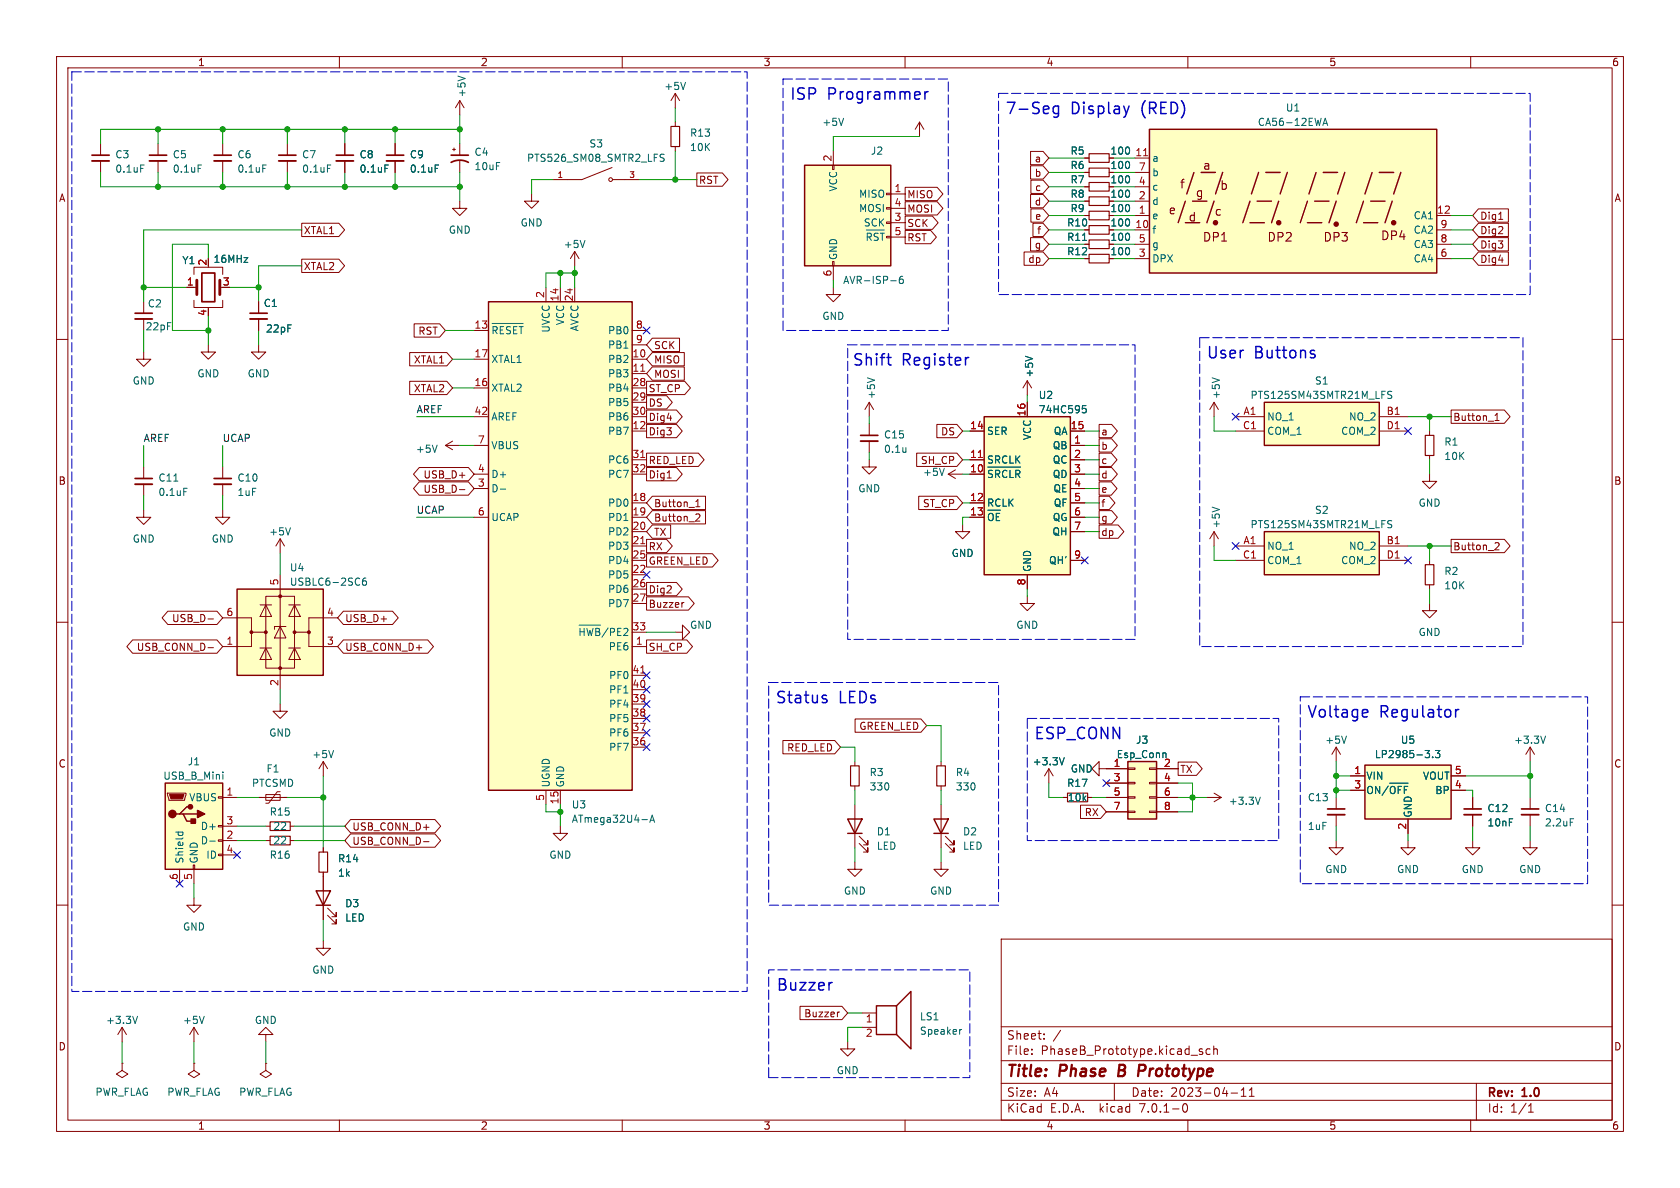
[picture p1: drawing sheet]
<svg xmlns="http://www.w3.org/2000/svg" width="297mm" height="210mm" viewBox="0 0 297 210" stroke-linecap="round" stroke-linejoin="round" font-family="sans-serif">
<g fill="none" stroke="#840000" stroke-width=".18">
<path d="M10 10h277v190h-277zM12 12h273v186h-273zM60 10v2M81.3 17.8v2.5M81.3 17.8l-.8 1.3M81.3 17.8l.7 1.3M110 10v2M119.4 16.5v2.6M119.4 16.5l-.8 1.3M119.4 16.5l.7 1.3M160 10v2M210 10v2"/>
<path d="M260 10v2M17.8 25.4v2M17.8 28.4v2.1M27.9 25.4v2M27.9 28.4v2.1M39.4 25.4v2M39.4 28.4v2.1M50.8 25.4v2M50.8 28.4v2.1M53.3 39.5h6.6l1 1.1-1 1.2h-6.6zM61 25.4v2M61 28.4v2.1"/>
<path d="M69.8 25.4v2M69.8 28.4v2.1M80 26.4h.5M80.3 26.2v.5M81.3 35.6v1.2h1.2l-1.2 1.3-1.3-1.3h1.3M81.3 25.4v2M81.3 28.4v2.1M94 34.3v1.3h1.2l-1.2 1.2-1.3-1.2h1.3M108.2 29.6l-5.3 2.2h-5.1M108.3 31.8h4.7M119.4 21.6v.8M119.4 25.9v.8"/>
<path d="M123.2 30.6h4.5l1 1.2-1 1.1h-4.5zM147.2 29.2h.2v.8h-.2zM147.3 26.7v2.5M156.7 39.2h.8v.3h-.8zM156.7 36.7h.8v.3h-.8zM156.7 34.2h.8v.2h-.8zM157.5 34.3h2.5M157.5 39.4h2.5M157.5 36.8h2.5M160 38.2h4.8l1 1.2-1 1.1h-4.8zM160 35.7h5.7l1 1.1-1 1.2h-5.7zM160 33.1h5.7l1 1.2-1 1.2h-5.7z"/>
<path d="M162.6 21.6l-.8 1.3M162.6 21.6v2.5M162.6 21.6l.7 1.3M182.2 29.3h2.2l1 1.2-1 1.2h-2.2zM182.2 26.8h2.2l1 1.1-1 1.2h-2.2zM182.2 34.4h2.2l1 1.2-1 1.1h-2.2zM182.3 31.8h2.1l1 1.2-1 1.2h-2.1zM182.3 36.9h2.1l1 1.2-1 1.2h-2.1zM182.6 39.5h1.8l1 1.1-1 1.2h-1.8zM191.8 30.5h.7M191.8 33h.7M191.8 27.9h.7"/>
<path d="M191.8 38.1h.7M191.8 35.6h.7M200.7 30.5h2.5M200.7 33h2.5M200.7 27.9h2.5M200.7 38.1h2.5M200.7 35.6h2.5M254 38.1h2.5M261.4 39.5h5.3v2.3h-5.3l-1.1-1.2zM261.4 36.9h5.3v2.4h-5.3l-1.1-1.2zM264.9 38.8h.8M10 60h2"/>
<path d="M25.4 53.3v2.1M25.4 56.4v2M33 50.8h1.8M34.3 53.1v1.3h5.1v-1.3M34.3 48.5v-1.3h5.1v1.3M36.8 54.4v.2M45.7 53.3v2.1M45.7 56.4v2M53.3 45.8h6.6l1 1.2-1 1.2h-6.6zM73.2 57.2h4.5l1 1.2-1 1.2h-4.5zM83.8 58.4h2.6M96.5 50.8v2.5"/>
<path d="M99.1 50.8v2.5M101.6 44.5v2.5M101.6 50.8v2.5M101.6 44.5l-.8 1.2M101.6 44.5l.8 1.2M111.8 58.4h2.5M115.3 59.8h4.8v2.3h-4.8l-1-1.1zM147.2 46.2h.2v.8h-.2zM147.3 50.8v1.3h1.3l-1.3 1.2-1.3-1.2h1.3M147.3 47v2.5M157.5 41.9h2.5M160 40.7h4.5l1 1.2-1 1.2h-4.5z"/>
<path d="M181 44.5h3.4l1 1.2-1 1.2h-3.4zM182.2 42h2.2l1 1.2-1 1.2h-2.2zM191.8 40.6h.7M191.8 45.7h.7M191.8 43.2h.7M200.7 40.6h2.5M200.7 45.7h2.5M200.7 43.2h2.5M254 40.6h2.5M254 45.7h2.5M254 43.2h2.5M261.4 42h5.3v2.4h-5.3l-1.1-1.2z"/>
<path d="M261.4 44.5h5.3v2.4h-5.3l-1.1-1.2zM285 60h2M25.4 62.2v1.3h1.3l-1.3 1.3-1.3-1.3h1.3M36.8 61v1.2h1.3l-1.3 1.3-1.2-1.3h1.2M45.7 61v1.2h1.3l-1.3 1.3-1.3-1.3h1.3M72.4 62.3h6.6l1 1.2-1 1.2h-6.6zM72.4 67.4h6.6l1 1.2-1 1.2h-6.6zM78.7 78.7h2.6M78.7 78.7l1.3 .8M80 78l-1.3 .7M83.8 78.7h2.6M83.8 63.5h2.6"/>
<path d="M83.8 68.6h2.6M83.8 73.7h2.6M111.8 76.2h2.5M111.8 63.5h2.5M111.8 66h2.5M111.8 68.6h2.5M111.8 71.1h2.5M111.8 73.7h2.5M111.8 61h2.5M114.3 69.9h3.5l1.1 1.2-1.1 1.2h-3.5zM114.3 75h5.3l1 1.2-1 1.2h-5.3zM114.3 72.5h5.3l1 1.2-1 1.1h-5.3z"/>
<path d="M114.3 67.4h6.7l1.1 1.2-1.1 1.2h-6.7zM115.3 62.3h5.7v2.4h-5.7l-1-1.2zM115.3 64.9h5.7v2.3h-5.7l-1-1.2zM153.7 71.1l-.8 1.3M153.7 71.1v2.6M153.7 74.9v2.1M153.7 78v2M153.7 71.1l.7 1.3M165.6 75h3.6l1 1.2-1 1.2h-3.6zM171.4 76.2h2.6M181.6 67.3v2.6M181.6 71.1v2.6"/>
<path d="M181.6 67.3l-.8 1.3M181.6 67.3l.8 1.3M189.2 78.7h2.6M189.2 76.2h2.6M194.3 77.6h2.2l1 1.1-1 1.2h-2.2zM194.3 75h2.2l1 1.2-1 1.2h-2.2zM214.6 71.1l-.7 1.3M214.6 71.1v2.6M214.6 71.1l.8 1.3M218.4 76.2h5.1M218.4 73.7h5.1M243.8 76.2h5.1"/>
<path d="M243.8 73.7h5.1M252.7 76.2v.8M256.5 72.5h9.5l1 1.2-1 1.1h-9.5zM264.3 74.3h.7M264.3 73.4l.4-.3v1.2M25.4 90.2v1.2h1.3l-1.3 1.3-1.3-1.3h1.3M25.4 82.6v2M25.4 85.6v2M39.4 90.2v1.2h1.2l-1.2 1.3-1.3-1.3h1.3M39.4 82.6v2M39.4 85.6v2M49.5 95.3l-.7 1.2"/>
<path d="M49.5 95.3v2.5M49.5 95.3l.8 1.2M74.1 82.6h8.7l1 1.2-1 1.2h-8.7l-1-1.2zM74.1 85.2h8.7l1 1.2-1 1.1h-8.7l-1-1.1zM81.2 86.6h1M83.8 83.8h2.6M83.8 91.4h2.6M83.8 86.4h2.6M111.8 83.8h2.5M111.8 81.3h2.5M111.8 88.9h2.5M111.8 91.4h2.5"/>
<path d="M111.8 94h2.5M111.8 99.1h2.5M111.8 96.5h2.5M114.3 82.6h5.3l1 1.2-1 1.2h-5.3zM114.3 95.3h3.5l1.1 1.2-1.1 1.2h-3.5zM114.3 80.1h9.2l1 1.2-1 1.2h-9.2zM114.3 97.9h11.6l1.1 1.2-1.1 1.1h-11.6zM115.3 92.8h3.3v2.4h-3.3l-1-1.2zM115.3 90.3h9.4v2.3h-9.4l-1-1.2zM115.3 87.7h9.4v2.4h-9.4l-1-1.2zM117.9 84.5h.8M123 89.6h.7"/>
<path d="M123 88.7l.4-.4v1.3M123.2 90.8l.4 .1 .1 .3-.7 .9h.7M153.7 81.3v1.3h1.2l-1.2 1.2-1.3-1.2h1.3M162.1 80.1h7.1l1 1.2-1 1.2h-7.1zM162.4 87.7h6.8l1 1.2-1 1.2h-6.8zM167.6 83.8h2.6M167.6 83.8l1.3 .8M168.9 83.1l-1.3 .7M170.2 92.7v1.3h1.2l-1.2 1.3-1.3-1.3h1.3M171.4 83.8h2.6M171.4 81.3h2.6M171.4 88.9h2.6"/>
<path d="M171.4 91.4h2.6M189.2 83.8h2.6M189.2 81.3h2.6M189.2 88.9h2.6M189.2 91.4h2.6M189.2 86.4h2.6M189.2 94h2.6M189.2 99.1h2.6M194.3 80.1h2.2l1 1.2-1 1.2h-2.2zM194.3 92.8h3.4l1 1.2-1 1.2h-3.4zM194.3 90.3h2.2l1 1.1-1 1.2h-2.2zM194.3 85.2h2.2l1 1.2-1 1.1h-2.2z"/>
<path d="M194.3 87.7h1.8l1 1.2-1 1.2h-1.8zM194.3 82.6h2.2l1 1.2-1 1.2h-2.2zM214.6 94v2.5M214.6 94l-.7 1.3M214.6 94l.8 1.3M218.4 99.1h5.1M218.4 96.5h5.1M243.8 99.1h5.1M243.8 96.5h5.1M252.7 83.8v1.3h1.3l-1.3 1.3-1.2-1.3h1.2M252.7 80.5v.8M252.7 99.1v.7"/>
<path d="M256.5 95.3h9.5l1 1.2-1 1.2h-9.5zM264.5 95.9l.4 .1 .1 .3-.8 .9h.8M10 110h2M23.4 113.1h15l1 1.2-1 1.2h-15l-1-1.2zM29.7 108h8.7l1 1.2-1 1.2h-8.7l-1-1.2zM36.8 109.4h.9M36.8 114.5h.9M39.4 109.2h5v2.6h2.6M44.4 111.8v2.5h-5M46 114.6h2M46 106.9h2M47 105.4h5.1v12.7h-5.1z"/>
<path d="M47 114.6l1 2h-2zM47 106.9l1 2.1h-2zM49.5 110.7l1 2.1h-2zM49.5 101.6v20.3M50.5 110.7h-2v.6M51.1 114.6h2M51.1 106.9h2M52.1 114.6l1 2h-2zM52.1 106.9l1 2.1h-2zM54.6 111.8v2.5h5.1M59.7 109.2h-5.1v2.6h-2.5M60.7 113.1h14.9l1 1.2-1 1.2h-14.9l-1-1.2z"/>
<path d="M60.7 108h8.7l1 1.2-1 1.2h-8.7l-1-1.2zM111.8 114.3h2.5M111.8 101.6h2.5M111.8 104.1h2.5M111.8 106.7h2.5M111.8 111.8h2.5M111.8 119.4h2.5M114.3 103h5.3l1 1.1-1 1.2h-5.3zM114.3 113.1h7.1l1 1.2-1 1.2h-7.1zM114.3 105.5h7.4l1 1.2-1 1.2h-7.4zM119.4 111.8h1.2v-1.3l1.3 1.3-1.3 1.2v-1.2M120.8 106.5h.1"/>
<path d="M181.6 105.4v1.3h1.3l-1.3 1.3-1.3-1.3h1.3M181.6 101.6v2.5M252.7 106.7v1.3h1.3l-1.3 1.2-1.2-1.2h1.2M252.7 103.4v.7M285 110h2M49.5 124.5v1.2h1.3l-1.3 1.3-1.2-1.3h1.2M49.5 140h-.5l-1.5 2h-.5M57.1 134.6l-.7 1.3M57.1 134.6v2.6M57.1 134.6l.8 1.3M96.5 139.7v2.5M99.1 139.7v2.5"/>
<path d="M111.8 132.1h2.5M111.8 129.5h2.5M111.8 127h2.5M111.8 124.5h2.5M111.8 121.9h2.5M138.4 130.9h9.2l1 1.2-1 1.2h-9.2zM151.1 134.6v.8M151.1 138.9v.8M151.2 127.1h11.6l1 1.2-1 1.1h-11.6zM166.4 134.6v.8M166.4 138.9v.8M185.4 135.9l-.7 1.3"/>
<path d="M185.4 135.9v2.5M185.4 135.9l.8 1.3M194.3 135.9v-1.3l-1.3 1.3 1.3 1.3v-1.3h5.1M195.6 138.4h3.8M199.4 138.3h1.3v.3h-1.3zM199.4 135.8h1.3v.2h-1.3zM203.2 138.3h1.3v.3h-1.3zM203.2 135.8h1.3v.2h-1.3zM204.5 135.9h3.8M204.5 138.4h3.8M208.3 134.7h3.2l1 1.2-1 1.2h-3.2zM236.2 132.1v2.5"/>
<path d="M236.2 132.1l-.7 1.3M236.2 132.1l.8 1.3M238.8 137.2h2.5M238.8 139.7h2.5M256.5 137.2h2.6M256.5 139.7h2.6M270.5 132.1v2.5M270.5 132.1l-.8 1.3M270.5 132.1l.8 1.3M10 160h2M29.6 140.2h3.3v.3l-.3 1h-2.8zM31.7 153.7v2.5"/>
<path d="M34.2 152.9h.2v.8h-.2zM34.3 158.8v1.2h1.3l-1.3 1.3-1.3-1.3h1.3M34.3 153.7v2.5M38.6 151h.8v.3h-.8zM38.6 148.5h.8v.2h-.8zM38.6 145.9h.8v.3h-.8zM38.6 140.8h.8v.3h-.8zM39.4 141h2.5M39.4 148.6h2.5M39.4 146.1h2.5M39.4 151.1h2.5M45.7 141h5.1"/>
<path d="M47 140.5h2.5v1h-2.5zM47 148.6h.8M47 146.1h.8M51.3 148.6h.8M51.3 146.1h.8M57.1 149.9v.7M57.1 154.2v8.4M62 144.9h14.9l1 1.2-1 1.1h-14.9l-1-1.1zM62 147.4h14.9l1 1.2-1 1.2h-14.9l-1-1.2zM74.9 148.8h.9M99.1 146.1v1.2h1.2l-1.2 1.3-1.3-1.3h1.3M151.1 152.4v1.3h1.3l-1.3 1.2-1.2-1.2h1.2"/>
<path d="M151.1 142.2v7.7M151.9 149.1l1.5 1.5v-.7v.7h-.7M151.9 147.8l1.5 1.6v-.8v.8h-.7M166.4 152.4v1.3h1.2l-1.2 1.2-1.3-1.2h1.3M166.4 142.2v7.7M167.1 149.1l1.6 1.5v-.7v.7h-.8M167.1 147.8l1.6 1.6v-.8v.8h-.8M188 141h.7M191 142.3h3.6l1 1.2-1 1.2h-3.6zM192.3 141h.7M195.6 141h3.8M195.6 143.5h3.8"/>
<path d="M199.4 143.4h1.3v.2h-1.3zM199.4 140.8h1.3v.3h-1.3zM203.2 143.4h1.3v.2h-1.3zM203.2 140.8h1.3v.3h-1.3zM204.5 141h3.8M204.5 143.5h3.8M213.4 141h2.5M214.6 140.2l1.3 .8M215.9 141l-1.3 .7M236.2 148.6v1.3h1.3l-1.3 1.2-1.3-1.2h1.3M236.2 141v2M236.2 144v2.1"/>
<path d="M248.9 148.6v1.3h1.3l-1.3 1.2-1.3-1.2h1.3M248.9 144.8v2.5M260.3 148.6v1.3h1.3l-1.3 1.2-1.2-1.2h1.2M260.3 141v2M260.3 144v2.1M270.5 148.6v1.3h1.3l-1.3 1.2-1.3-1.2h1.3M270.5 141v2M270.5 144v2.1M285 160h2M57.1 166.4v1.2h1.3l-1.3 1.3-1.2-1.3h1.2M57.9 161.8l1.5 1.5v-.7v.7h-.7M57.9 160.5l1.5 1.6v-.8v.8h-.7"/>
<path d="M141.4 177.9h7.4l1.1 1.2-1.1 1.1h-7.4zM148.4 178.9l-.2 .1M152.4 179.1h2.5M177 166h108v32h-108zM21.6 188v1.2l1 .7-1 .6-1-.6 1-.7M21.6 188h.1M21.6 181.6l-.8 1.3M21.6 181.6v2.6M21.6 181.6l.8 1.3M34.3 188v1.2l1 .7-1 .6-1-.6 1-.7M34.3 188h.1M34.3 181.6v2.6"/>
<path d="M34.3 181.6l-.8 1.3M34.3 181.6l.8 1.3M47 188v1.2l1 .7-1 .6-1-.6 1-.7M47 188h.1M47 182.9h1.3l-1.3-1.3-1.3 1.3h1.3v1.3M60 198v2M110 198v2M149.9 184.2v1.2h1.2l-1.2 1.3-1.3-1.3h1.3M152.4 181.6h2.5M160 198v2M177 194.5h108M177 191.5h108"/>
<path d="M177 187.5h108M177 181.5h108M182.4 186.3v.1M182.4 185.5v.1M184.6 183.6v.1M184.6 182.8v.1M197 191.5v3M209.2 195.2l.2-.1a.81 .81 0 0 1 .6 .6 .81 .81 0 0 1-.3 .8l-.1 .1a.81 .81 0 0 1-.4-1.4zM210 198v2M212.6 185.5l-.4-.1-.2 .2 .1 .2 .5 .2v.3h-.6M213.9 185.5l-.4-.1-.3 .3v.4l.2 .2h.5M214.6 185.5l.2-.1 .3 .1 .1 .9"/>
<path d="M214.6 184.9v1.5M217.6 193.2h1.2M219.4 193.8h.9M219.4 192.7l.5-.4v1.5M220.9 193.8h.8M220.9 192.7l.4-.4v1.5M260 198v2M261 191.5v6.5M270.2 196.6h.9M270.2 195.5l.4-.4v1.5"/>
<circle cx="107.9" cy="31.8" r=".33"/>
</g>
<path d="M201.3 189.3h.8M201.4 188.2h.8" fill="none" stroke="#840000" stroke-width=".4"/>
<g fill="none" stroke="#840000" stroke-width=".2">
<path d="M118.6 22.4h1.5v3.5h-1.5zM192.5 29.7h3.6v1.5h-3.6zM192.5 32.3h3.6v1.5h-3.6zM192.5 27.2h3.6v1.5h-3.6zM192.5 34.8h3.6v1.5h-3.6zM192.5 39.9h3.6v1.5h-3.6zM192.5 37.3h3.6v1.6h-3.6zM192.5 45h3.6v1.5h-3.6zM192.5 42.4h3.6v1.5h-3.6zM252 77h1.5v3.5h-1.5zM252 99.8h1.5v3.6h-1.5zM150.4 135.4h1.5v3.5h-1.5z"/>
<path d="M165.6 135.4h1.5v3.5h-1.5zM47.8 147.8h3.5v1.6h-3.5zM47.8 145.3h3.5v1.5h-3.5zM56.4 150.6h1.5v3.6h-1.5zM188.7 140.2h3.6v1.5h-3.6z"/>
</g>
<g fill="#ffffc2" stroke="#ffffc2" stroke-width=".18">
<path d="M174 73.7h15.2v27.9h-15.2z"/>
<path d="M199.4 134.6h5.1v10.2h-5.1z"/>
<path d="M86.4 53.3h25.4v86.4h-25.4z"/>
<path d="M203.2 22.9h50.8v25.4h-50.8z"/>
<path d="M41.9 104.1h15.2v15.3h-15.2z"/>
<path d="M29.2 138.4h10.2v15.3h-10.2z"/>
<path d="M223.5 94h20.3v7.6h-20.3z"/>
<path d="M223.5 71.1h20.3v7.6h-20.3z"/>
<path d="M241.3 135.3h15.2v9.5h-15.2z"/>
<path d="M142.2 29.2h15.3v17.8h-15.3z"/>
</g>
<g fill="none" stroke="#840000" stroke-width=".25">
<path d="M142.2 29.2h15.3v17.8h-15.3zM203.2 22.9h50.8v25.4h-50.8zM209.5 35.6l-1.2 3.8M209.5 39.4h2.6M210.8 35.6h2.6M211.1 30.5l-1.3 3.8M212.3 30.5h2.6M214.6 35.6l-1.2 3.8M216.2 30.5l-1.3 3.8M221 39.4h2.5M221 35.6l-1.3 3.8M222.2 35.6h2.6"/>
<path d="M222.5 30.5l-1.3 3.8M223.8 30.5h2.5M226.1 35.6l-1.3 3.8M227.6 30.5l-1.3 3.8M231.1 39.4h2.6M231.1 35.6l-1.2 3.8M232.4 35.6h2.5M232.7 30.5l-1.3 3.8M233.9 30.5h2.6M236.2 35.6l-1.3 3.8M237.7 30.5l-1.2 3.8M241 39.4h2.6"/>
<path d="M241 35.6l-1.2 3.8M242.3 35.6h2.6M242.6 30.5l-1.3 3.8M243.8 30.5h2.6M246.1 35.6l-1.2 3.8M247.6 30.5l-1.2 3.8M86.4 53.3h25.4v86.4h-25.4zM174 73.7h15.2v27.9h-15.2zM223.5 71.1h20.3v7.6h-20.3zM223.5 94h20.3v7.6h-20.3zM41.9 104.1h15.2v15.3h-15.2zM29.2 138.4h10.2v15.3h-10.2z"/>
<path d="M199.4 134.6h5.1v10.2h-5.1zM241.3 135.3h15.2v9.5h-15.2zM31.7 143.9h.7l.6 1.3h1.3M32.4 143.9h2.5M33.7 142.6h-.7l-1.3 1.3h-.6M55.9 157.5h2.5l-1.3 2.5zM149.9 144.8h2.5l-1.3 2.5zM149.9 147.3h2.5M165.1 144.8h2.5l-1.2 2.5zM165.1 147.3h2.5M55.9 160h2.5M154.9 177.8h3.6v5.1h-3.6z"/>
<path d="M158.5 177.8l2.5-2.5v10.1l-2.5-2.5"/>
</g>
<g fill="none" stroke="#006464" stroke-width=".18">
<path d="M81 13.5l1.2 .4M121.2 14.6l-.4 1.2M24.9 29.2h.6M35 29.2h.6M46.5 29.2h.6M57.9 29.2h.6M68 29.2h.7M76.9 29.2h.6M116.8 27.8l.5 .2 .1 .3-.2 .2h-.5M116.8 27.3h.6M149.1 20.9l-.4 1.3M233.9 22.2l.4-1.3 .4 1.3"/>
<path d="M234 21.8h.6M87 57.2h5.5M87.9 58l-.2-.3h-.5v1.3M89 57.7h-.6v1.3M90.3 57.8l-.5-.1-.3 .3M91.4 57.7h-.6v1.3M91.8 57.7h.7M92.1 57.7v1.3M103.4 42.5l-.4 1.3M153.1 40.7h3.2M154 41.5l-.2-.3h-.5v1.3M155.3 41.3l-.5-.1-.3 .3"/>
<path d="M155.6 41.2h.7M156 41.2v1.3M157.5 49.6h.9M159.6 48.8l-.4 .1a.86 .86 0 0 0 0 1.2l.4-.1 .1-.4-.2-.3h-.3l-.2 .3M77.3 78.7l-.4 1.3M110.3 61.5h.7M153.3 66.8l1.3 .4M181.3 63l1.3 .4M191.4 71.7h.6M191.5 72.2h.3l.2 .2v.5l-.5 .1M214.3 66.8l1.3 .4M246 69.2h-.4l-.2 .1v.4l.5 .2 .1 .3-.2 .2h-.5"/>
<path d="M32.5 86.3h.6M51.3 93.3l-.4 1.3M88.4 86.5h1M166.9 82.8l-.4 1.3M174.6 82.6h5.8M174.7 91.2a.42 .42 0 0 1 .5-.5 .42 .42 0 0 1 .4 .5M175.5 83.2l-.5-.1-.3 .3M176.7 83.4l-.2-.3h-.5v1.3M176.7 90.8h-.6v1.2M178 83.3l-.4-.2-.3 .3M178.5 83.1v1.3M180.3 83.4l-.2-.3h-.5v1.3"/>
<path d="M214.3 89.7l1.3 .4M246 92.1l-.4-.1-.2 .1v.4l.5 .3 .1 .3-.2 .2-.5-.1M64.7 102.2h-.4a.86 .86 0 0 0 0 1.3l.4-.2 .1-.4-.2-.2h-.3l-.2 .2M102.4 110.5h3.8M102.5 111.1v1.2M103.3 111.1v1.2M103.8 111.1l.3 1.2M104.8 111.1l-.3 1.2M106 111.3l-.3-.2h-.4v1.2M107.5 111l-1.1 1.7M108.7 111.3l-.3-.2h-.5v1.2M109.8 111.1h-.6v1.2"/>
<path d="M110.3 111.2l.5-.1 .2 .2M39.4 136.5v.1M39.4 136.9v.8M59 132.7l-.5 1.2M188.1 133.9l-.4 1.3M206.1 133.2v.7M238 130.1l-.4 1.3M241.8 139.4a.42 .42 0 0 1 .4-.4 .42 .42 0 0 1 .4 .4M243.9 139v1.3l-.7-1.3v1.3M245.4 139l-1.1 1.6M245.7 138.4h3.2M245.8 139.4a.42 .42 0 0 1 .4-.4 .42 .42 0 0 1 .4 .4"/>
<path d="M247.8 139h-.6v1.3M248.9 139h-.6v1.3M251.9 132.7h.8l-.4 .5M252.7 133.3v.5M253.3 133.8v.1M253.8 132.7h.7l-.4 .5 .4 .1v.5l-.2 .1-.5-.1M273.2 130.1l-.4 1.3M31.1 147.1h1.2M31.6 147.1l-.1 .4M32.3 147.1v.4M37.1 148.7h1M113.5 144.9h1"/>
<path d="M114.9 145.4l.4-1.3 .4 1.3M115 145h.6M222.8 140.9l-.4 1.3M277.6 144.7h.6M24.3 179.7l-.4 1.2M36.1 179.7l-.4 1.2M170 182h-.2"/>
</g>
<path d="M202.2 27.5h.7M113.3 65.6h.7M113.3 80.9h.7M113.3 96.1h.7M173 80.9h.7M113.3 119h.7" fill="none" stroke="#a90000" stroke-width=".18"/>
<g fill="none" stroke="#840000" stroke-width=".33">
<path d="M16.3 28.4h3M26.4 28.4h3.1M37.8 28.4h3.1M49.3 28.4h3M59.4 28.4h3.1M68.3 28.4h3.1M23.9 56.4h3M44.2 56.4h3M152.1 78h3.1M23.9 85.6h3M37.8 85.6h3.1M234.7 144h3"/>
<path d="M258.8 144h3.1M269 144h3"/>
</g>
<g fill="none" stroke="#840000" stroke-width=".3">
<path d="M16.3 27.4h3M26.4 27.4h3.1M37.8 27.4h3.1M49.3 27.4h3M59.4 27.4h3.1M68.3 27.4h3.1M79.8 28.7a3.2 3.2 0 0 1 3 0M79.8 27.4h3M23.9 55.4h3M35.7 48.3h2.3v5h-2.3zM44.2 55.4h3M152.1 77h3.1"/>
<path d="M23.9 84.6h3M37.8 84.6h3.1M234.7 143h3M258.8 143h3.1M269 143h3"/>
</g>
<path d="M34.8 49.5v2.6M38.9 49.5v2.6" fill="none" stroke="#840000" stroke-width=".51"/>
<g fill="#840000" stroke="#840000" stroke-width=".25">
<path d="M34.9 143.3l1.3 .6-1.3 .6z"/>
<path d="M33.8 144.8h.7v.7h-.7z"/>
<circle cx="214.9" cy="39.4" r=".36"/>
<circle cx="226.1" cy="39.4" r=".36"/>
<circle cx="236.2" cy="39.6" r=".36"/>
<circle cx="246.4" cy="39.4" r=".36"/>
<circle cx="30.5" cy="143.9" r=".63"/>
<circle cx="33.7" cy="142.6" r=".38"/>
</g>
<g fill="#840000" stroke="#840000" stroke-width=".18">
<path d="M30 140.5h2.5l-.2 .7h-2.1z"/>
<circle cx="44.4" cy="111.8" r=".25"/>
<circle cx="47" cy="111.8" r=".25"/>
<circle cx="49.5" cy="118.1" r=".25"/>
<circle cx="49.5" cy="105.4" r=".25"/>
<circle cx="52.1" cy="111.8" r=".25"/>
<circle cx="54.6" cy="111.8" r=".25"/>
</g>
<path d="M164.1 16.2l-.4 .1M186.2 19.7l.4 .4 .5-.1M187.1 18.7v1.7a.54 .54 0 0 1-.8 .2M187.1 18.8l-.5-.1-.4 .4M257.7 125.4h.2" fill="none" stroke="#0000c2" stroke-width=".25"/>
<path d="M12.7 12.7h119.4v162.6h-119.4v-162.6M138.4 14h29.2v44.4h-29.2v-44.4M176.5 16.5h94v35.6h-94v-35.6M212.1 59.7h57.1v54.6h-57.1v-54.6M149.9 61h50.8v52h-50.8v-52M135.9 120.7h40.6v39.3h-40.6v-39.3M181.6 127h44.5v21.6h-44.5v-21.6M229.9 123.2h50.8v33h-50.8v-33M135.9 190.5h35.5v-19h-35.5v19" fill="none" stroke="#0000c2" stroke-width=".18" stroke-dasharray="1.7 .6"/>
<g fill="none" stroke="#009600" stroke-width=".18">
<path d="M119.4 19.1v2.5M17.8 30.5v2.5h63.5M27.9 22.9v2.5M27.9 30.5v2.5M39.4 22.9v2.5M39.4 30.5v2.5M50.8 22.9v2.5M50.8 30.5v2.5M61 22.9v2.5M61 30.5v2.5M69.8 22.9v2.5M69.8 30.5v2.5"/>
<path d="M81.3 20.3v5.1M81.3 30.5v5.1M81.3 22.9h-63.5v2.5M97.8 31.8h-3.8v2.5M113 31.8h10.2M119.4 26.7v5.1M162.6 24.1h-15.3v2.6M185.4 33h6.4M185.4 38.1h6.4M185.4 27.9h6.4M185.4 30.5h6.4M185.4 35.6h6.4"/>
<path d="M196.8 33h3.9M196.8 38.1h3.9M196.8 27.9h3.9M196.8 30.5h3.9M196.8 35.6h3.9M256.5 38.1h3.8M25.4 58.4v3.8M25.4 50.8h7.6M36.8 45.7v-2.5h-6.3v15.2h6.3M36.8 55.9v5.1M40.6 50.8h5.1M45.7 58.4v2.6"/>
<path d="M53.3 40.6h-27.9v12.7M53.3 47h-7.6v6.3M78.7 58.4h5.1M99.1 48.3v2.5M101.6 47v3.8M101.6 48.3h-5.1v2.5M147.3 49.5v1.3M185.4 40.6h6.4M185.4 43.2h6.4M185.4 45.7h6.4M196.8 40.6h3.9M196.8 43.2h3.9"/>
<path d="M196.8 45.7h3.9M256.5 40.6h3.8M256.5 43.2h3.8M256.5 45.7h3.8M25.4 78.7v3.9M39.4 78.7v3.9M73.7 73.7h10.1M80 68.6h3.8M80 63.5h3.8M81.3 78.7h2.5M153.7 73.7v1.2M170.2 76.2h1.2"/>
<path d="M181.6 69.9v1.2M191.8 76.2h2.5M191.8 78.7h2.5M214.6 73.7v2.5h3.8M248.9 73.7h7.6M252.7 73.7v2.5M25.4 87.6v2.6M39.4 87.6v2.6M49.5 97.8v3.8M73.7 91.4h10.1M153.7 80v1.3M170.2 83.8h1.2"/>
<path d="M170.2 81.3h1.2M170.2 88.9h1.2M171.4 91.4h-1.2v1.3M191.8 83.8h2.5M191.8 81.3h2.5M191.8 91.4h2.5M191.8 88.9h2.5M191.8 86.4h2.5M191.8 94h2.5M214.6 96.5v2.6h3.8M248.9 96.5h7.6M252.7 81.3v2.5"/>
<path d="M252.7 96.5v2.6M114.3 111.8h5.1M181.6 104.1v1.3M252.7 104.1v2.6M49.5 121.9v2.6M57.1 137.2v12.7M148.6 132.1h2.5v2.5M151.1 139.7v2.5M163.8 128.3h2.6v6.3M166.4 139.7v2.5M185.4 138.4v2.6h2.6M208.3 138.4h2.5v5.1h-2.5"/>
<path d="M236.2 134.6v6.4M236.2 139.7h2.6M236.2 137.2h2.6M259.1 139.7h1.2v1.3M259.1 137.2h11.4M270.5 134.6v6.4M34.3 156.2v2.6M41.9 141h3.8M41.9 146.1h5.1M41.9 148.6h5.1M50.8 141h6.3M52.1 146.1h8.9"/>
<path d="M52.1 148.6h8.9M96.5 142.2v1.3h2.6M99.1 142.2v3.9M151.1 149.9v2.5M166.4 149.9v2.5M193 141h2.6M208.3 141h5.1M236.2 146.1v2.5M248.9 147.3v1.3M260.3 146.1v2.5M270.5 146.1v2.5M57.1 162.6v3.8"/>
<path d="M149.9 179.1h2.5M21.6 184.2v3.8M34.3 184.2v3.8M47 184.2v3.8M152.4 181.6h-2.5v2.6"/>
</g>
<g fill="none" stroke="#000084" stroke-width=".18">
<path d="M113.7 57.8l1.2 1.2M114.9 57.8l-1.2 1.2M217.8 73.1l1.2 1.2M219 73.1l-1.2 1.2M248.3 75.6l1.2 1.2M249.5 75.6l-1.2 1.2M191.2 98.5l1.2 1.2M192.4 98.5l-1.2 1.2M217.8 95.9l1.2 1.2M219 95.9l-1.2 1.2M248.3 98.5l1.2 1.2M249.5 98.5l-1.2 1.2"/>
<path d="M113.7 101l1.2 1.2M113.7 118.8l1.2 1.2M114.9 101l-1.2 1.2M114.9 118.8l-1.2 1.2M113.7 128.9l1.2 1.2M113.7 126.4l1.2 1.2M113.7 131.5l1.2 1.2M113.7 123.9l1.2 1.2M113.7 121.3l1.2 1.2M114.9 128.9l-1.2 1.2M114.9 126.4l-1.2 1.2M114.9 131.5l-1.2 1.2"/>
<path d="M114.9 123.9l-1.2 1.2M114.9 121.3l-1.2 1.2M195 137.8l1.2 1.2M196.2 137.8l-1.2 1.2M31.1 155.6l1.3 1.2M32.4 155.6l-1.3 1.2M41.3 150.5l1.2 1.2M42.5 150.5l-1.2 1.2"/>
</g>
<g fill="#009600" stroke="#009600" stroke-width=".18">
<circle cx="252.7" cy="73.7" r=".46"/>
<circle cx="252.7" cy="96.5" r=".46"/>
<circle cx="270.5" cy="137.2" r=".46"/>
<circle cx="236.2" cy="137.2" r=".46"/>
<circle cx="236.2" cy="139.7" r=".46"/>
<circle cx="210.8" cy="141" r=".46"/>
<circle cx="81.3" cy="22.9" r=".46"/>
<circle cx="101.6" cy="48.3" r=".46"/>
<circle cx="81.3" cy="33" r=".46"/>
<circle cx="119.4" cy="31.8" r=".46"/>
<circle cx="99.1" cy="48.3" r=".46"/>
<circle cx="61" cy="22.9" r=".46"/>
<circle cx="69.8" cy="22.9" r=".46"/>
<circle cx="69.8" cy="33" r=".46"/>
<circle cx="61" cy="33" r=".46"/>
<circle cx="45.7" cy="50.8" r=".46"/>
<circle cx="50.8" cy="22.9" r=".46"/>
<circle cx="27.9" cy="22.9" r=".46"/>
<circle cx="39.4" cy="33" r=".46"/>
<circle cx="27.9" cy="33" r=".46"/>
<circle cx="39.4" cy="22.9" r=".46"/>
<circle cx="50.8" cy="33" r=".46"/>
<circle cx="36.8" cy="58.4" r=".46"/>
<circle cx="25.4" cy="50.8" r=".46"/>
<circle cx="99.1" cy="143.5" r=".46"/>
<circle cx="57.1" cy="141" r=".46"/>
</g>
<g font-size="2.8" fill="#0000c2">
<text x="139.7" y="17.8">ISP</text>
<text x="146.3" y="17.8">Programmer</text>
<text x="177.8" y="20.3">7-Seg</text>
<text x="189.4" y="20.3">Display</text>
<text x="201.9" y="20.3">(RED)</text>
<text x="150.5" y="64.8">Shift</text>
<text x="159.3" y="64.8">Register</text>
<text x="213.4" y="63.5">User</text>
<text x="221.8" y="63.5">Buttons</text>
<text x="137.2" y="124.5">Status</text>
<text x="148.3" y="124.5">LEDs</text>
<text x="182.9" y="130.8">ESP_CONN</text>
<text x="231.1" y="127">Voltage</text>
<text x="243.9" y="127">Regulator</text>
<text x="137.1" y="175.3">Buzzer</text>
</g>
<g font-size="2.8" fill="#840000">
<text x="178" y="190.8">Title:</text>
<text x="187.4" y="190.8">Phase</text>
<text x="198.4" y="190.8">B</text>
<text x="202.5" y="190.8">Prototype</text>
</g>
<g font-size="2.1" fill="#840000">
<text x="208.5" y="33.5">f</text>
<text x="211.3" y="35">g</text>
<text x="212.6" y="30.2">a</text>
<text x="215.6" y="33.8">b</text>
<text x="206.5" y="38.1">e</text>
<text x="210" y="39.4">d</text>
<text x="214.7" y="38.3">c</text>
<text x="212.5" y="42.9">DP1</text>
<text x="224" y="42.9">DP2</text>
<text x="233.9" y="42.9">DP3</text>
<text x="244" y="42.7">DP4</text>
<text x="178" y="183.9">Sheet:</text>
<text x="186.2" y="183.9">/</text>
<text x="178" y="186.6">File:</text>
<text x="184" y="186.6">PhaseB_Prototype.kicad_sch</text>
<text x="178" y="196.8">KiCad</text>
<text x="178" y="194">Size:</text>
<text x="184.6" y="194">A4</text>
<text x="185.7" y="196.8">E.D.A.</text>
<text x="194.4" y="196.8">kicad</text>
<text x="200" y="194">Date:</text>
<text x="201.5" y="196.8">7.0.1-0</text>
<text x="206.9" y="194">2023-04-11</text>
<text x="263" y="194.2">Rev:</text>
<text x="263" y="196.8">Id:</text>
<text x="267" y="196.8">1/1</text>
<text x="269.2" y="194.2">1.0</text>
</g>
<g font-size="1.8" fill="#840000">
<text x="35" y="11.8">1</text>
<text x="85" y="11.8">2</text>
<text x="135" y="11.8">3</text>
<text x="185" y="11.8">4</text>
<text x="235" y="11.8">5</text>
<text x="285" y="11.8">6</text>
<text x="182.8" y="28.9">a</text>
<text x="196.2" y="27.5">100</text>
<text x="10.4" y="35.8">A</text>
<text x="123.6" y="32.7">RST</text>
<text x="160.4" y="35.2">MISO</text>
<text x="182.8" y="31.4">b</text>
<text x="182.9" y="33.9">c</text>
<text x="196.2" y="30">100</text>
<text x="196.2" y="32.6">100</text>
<text x="196.2" y="35.1">100</text>
<text x="285.4" y="35.8">A</text>
<text x="53.7" y="41.6">XTAL1</text>
<text x="160.4" y="40.3">SCK</text>
<text x="160.4" y="37.7">MOSI</text>
<text x="182.8" y="36.5">d</text>
<text x="182.9" y="39">e</text>
<text x="183.2" y="41.6">f</text>
<text x="196.2" y="40.2">100</text>
<text x="196.2" y="37.7">100</text>
<text x="261.7" y="41.6">Dig2</text>
<text x="261.7" y="39">Dig1</text>
<text x="53.7" y="47.9">XTAL2</text>
<text x="160.4" y="42.8">RST</text>
<text x="181.7" y="46.6">dp</text>
<text x="182.8" y="44.1">g</text>
<text x="196.2" y="45.3">100</text>
<text x="196.2" y="42.7">100</text>
<text x="261.7" y="44.1">Dig3</text>
<text x="261.7" y="46.6">Dig4</text>
<text x="73.8" y="59.3">RST</text>
<text x="73" y="64.4">XTAL1</text>
<text x="115.6" y="61.9">SCK</text>
<text x="115.6" y="64.4">MISO</text>
<text x="73" y="69.5">XTAL2</text>
<text x="114.7" y="69.5">ST_CP</text>
<text x="115.6" y="67">MOSI</text>
<text x="114.7" y="72">DS</text>
<text x="114.7" y="77.1">Dig3</text>
<text x="114.7" y="74.6">Dig4</text>
<text x="166.2" y="77.1">DS</text>
<text x="194.7" y="77.1">a</text>
<text x="256.9" y="74.6">Button_1</text>
<text x="114.7" y="82.2">RED_LED</text>
<text x="162.7" y="82.2">SH_CP</text>
<text x="194.7" y="79.7">b</text>
<text x="194.7" y="82.2">c</text>
<text x="10.3" y="85.8">B</text>
<text x="74.7" y="84.7">USB_D+</text>
<text x="74.7" y="87.3">USB_D-</text>
<text x="114.7" y="84.7">Dig1</text>
<text x="115.6" y="89.8">Button_1</text>
<text x="163" y="89.8">ST_CP</text>
<text x="194.7" y="87.3">e</text>
<text x="194.7" y="89.8">f</text>
<text x="194.7" y="84.7">d</text>
<text x="285.3" y="85.8">B</text>
<text x="115.6" y="94.9">TX</text>
<text x="115.6" y="92.4">Button_2</text>
<text x="194.7" y="94.9">dp</text>
<text x="194.7" y="92.4">g</text>
<text x="114.7" y="97.4">RX</text>
<text x="114.7" y="100">GREEN_LED</text>
<text x="256.9" y="97.4">Button_2</text>
<text x="114.7" y="105.1">Dig2</text>
<text x="114.7" y="107.6">Buzzer</text>
<text x="30.3" y="110.1">USB_D-</text>
<text x="61" y="110.1">USB_D+</text>
<text x="24.1" y="115.2">USB_CONN_D-</text>
<text x="61" y="115.2">USB_CONN_D+</text>
<text x="114.7" y="115.2">SH_CP</text>
<text x="151.8" y="129.2">GREEN_LED</text>
<text x="10.3" y="135.8">C</text>
<text x="139" y="133">RED_LED</text>
<text x="208.7" y="136.8">TX</text>
<text x="285.3" y="135.8">C</text>
<text x="62.3" y="147">USB_CONN_D+</text>
<text x="62.3" y="149.5">USB_CONN_D-</text>
<text x="191.6" y="144.4">RX</text>
<text x="142" y="180">Buzzer</text>
<text x="10.3" y="185.8">D</text>
<text x="285.3" y="185.8">D</text>
<text x="35" y="199.8">1</text>
<text x="85" y="199.8">2</text>
<text x="135" y="199.8">3</text>
<text x="185" y="199.8">4</text>
<text x="235" y="199.8">5</text>
<text x="285" y="199.8">6</text>
</g>
<g font-size="1.8" fill="#006464">
<text x="82.5" y="17.3" transform="rotate(-90 82.5 17.3)">+5V</text>
<text x="117.4" y="16.1">+5V</text>
<text x="145.3" y="22.4">+5V</text>
<text x="222.3" y="22.4">CA56-12EWA</text>
<text x="227.3" y="19.9">U1</text>
<text x="20.3" y="28.1">C3</text>
<text x="30.5" y="28.1">C5</text>
<text x="41.9" y="28.1">C6</text>
<text x="53.3" y="28.1">C7</text>
<text x="63.5" y="28.1">C8</text>
<text x="72.4" y="28.1">C9</text>
<text x="83.8" y="27.7">C4</text>
<text x="93.1" y="28.8">PTS526_SM08_SMTR2_LFS</text>
<text x="104.1" y="26.2">S3</text>
<text x="121.9" y="24.3">R13</text>
<text x="121.9" y="26.9">10K</text>
<text x="153.9" y="27.5">J2</text>
<text x="189.2" y="27.5">R5</text>
<text x="203.7" y="28.8">a</text>
<text x="20.3" y="30.7">0.1uF</text>
<text x="30.5" y="30.7">0.1uF</text>
<text x="41.9" y="30.7">0.1uF</text>
<text x="53.3" y="30.7">0.1uF</text>
<text x="63.5" y="30.7">0.1uF</text>
<text x="72.4" y="30.7">0.1uF</text>
<text x="83.8" y="30.2">10uF</text>
<text x="148.1" y="34" transform="rotate(-90 148.1 34)">VCC</text>
<text x="151.7" y="35.1">MISO</text>
<text x="189.2" y="30">R6</text>
<text x="189.2" y="32.6">R7</text>
<text x="189.2" y="35.1">R8</text>
<text x="203.7" y="33.8">c</text>
<text x="203.7" y="31.3">b</text>
<text x="79.3" y="41.5">GND</text>
<text x="92" y="40.2">GND</text>
<text x="151.7" y="37.7">MOSI</text>
<text x="152.6" y="40.2">SCK</text>
<text x="188.6" y="40.2">R10</text>
<text x="189.2" y="37.7">R9</text>
<text x="203.7" y="38.9">e</text>
<text x="203.7" y="41.5">f</text>
<text x="203.7" y="36.4">d</text>
<text x="249.8" y="38.9">CA1</text>
<text x="249.8" y="41.5">CA2</text>
<text x="32.2" y="46.9">Y1</text>
<text x="37.7" y="46.6">16MHz</text>
<text x="99.6" y="44">+5V</text>
<text x="148.1" y="46" transform="rotate(-90 148.1 46)">GND</text>
<text x="152.9" y="43.3">~{RST}</text>
<text x="188.6" y="45.3">R12</text>
<text x="188.6" y="42.7">R11</text>
<text x="203.7" y="46.5">DPX</text>
<text x="203.7" y="44">g</text>
<text x="249.8" y="46.5">CA4</text>
<text x="249.8" y="44">CA3</text>
<text x="149" y="50.4">AVR-ISP-6</text>
<text x="25.7" y="58.5">22pF</text>
<text x="26.1" y="54.5">C2</text>
<text x="46.6" y="54.4">C1</text>
<text x="47" y="58.9">22pF</text>
<text x="86.9" y="59.9">~{RESET}</text>
<text x="97.3" y="58.9" transform="rotate(-90 97.3 58.9)">UVCC</text>
<text x="99.9" y="57.6" transform="rotate(-90 99.9 57.6)">VCC</text>
<text x="102.4" y="58.7" transform="rotate(-90 102.4 58.7)">AVCC</text>
<text x="107.4" y="59.2">PB0</text>
<text x="145.3" y="56.7">GND</text>
<text x="86.9" y="64.3">XTAL1</text>
<text x="107.4" y="64.3">PB2</text>
<text x="107.4" y="61.8">PB1</text>
<text x="23.4" y="68.1">GND</text>
<text x="34.8" y="66.9">GND</text>
<text x="43.7" y="66.9">GND</text>
<text x="86.9" y="69.4">XTAL2</text>
<text x="107.4" y="66.9">PB3</text>
<text x="107.4" y="69.4">PB4</text>
<text x="107.4" y="71.9">PB5</text>
<text x="154.9" y="70.6" transform="rotate(-90 154.9 70.6)">+5V</text>
<text x="182.8" y="66.8" transform="rotate(-90 182.8 66.8)">+5V</text>
<text x="183.6" y="70.7">U2</text>
<text x="215.8" y="70.6" transform="rotate(-90 215.8 70.6)">+5V</text>
<text x="221" y="70.7">PTS125SM43SMTR21M_LFS</text>
<text x="232.4" y="68.1">S1</text>
<text x="86.9" y="74.5">AREF</text>
<text x="107.4" y="77">PB7</text>
<text x="107.4" y="74.5">PB6</text>
<text x="156.2" y="77.7">C15</text>
<text x="174.5" y="77">SER</text>
<text x="182.4" y="77.9" transform="rotate(-90 182.4 77.9)">VCC</text>
<text x="183.6" y="73.2">74HC595</text>
<text x="186.2" y="77">QA</text>
<text x="224" y="74.5">NO_1</text>
<text x="224" y="77">COM_1</text>
<text x="237" y="77">COM_2</text>
<text x="238.4" y="74.5">NO_2</text>
<text x="73.5" y="80.2">+5V</text>
<text x="86.9" y="79.6">VBUS</text>
<text x="107.4" y="82.1">PC6</text>
<text x="156.2" y="80.2">0.1u</text>
<text x="174.5" y="82.1">SRCLK</text>
<text x="186" y="79.6">QB</text>
<text x="186" y="82.1">QC</text>
<text x="255.3" y="78.9">R1</text>
<text x="255.3" y="81.5">10K</text>
<text x="27.9" y="85.3">C11</text>
<text x="27.9" y="87.8">0.1uF</text>
<text x="41.9" y="85.3">C10</text>
<text x="41.9" y="87.8">1uF</text>
<text x="86.9" y="87.2">D-</text>
<text x="86.9" y="84.6">D+</text>
<text x="107.4" y="89.7">PD0</text>
<text x="107.4" y="84.6">PC7</text>
<text x="151.7" y="87.2">GND</text>
<text x="163.1" y="84.3">+5V</text>
<text x="174.5" y="85.3">~{SRCLR}</text>
<text x="174.5" y="89.7">RCLK</text>
<text x="186" y="84.6">QD</text>
<text x="186.1" y="87.2">QE</text>
<text x="186.2" y="89.7">QF</text>
<text x="250.7" y="89.7">GND</text>
<text x="47.5" y="94.8">+5V</text>
<text x="86.9" y="92.3">UCAP</text>
<text x="107.4" y="92.3">PD1</text>
<text x="107.4" y="94.8">PD2</text>
<text x="174.5" y="92.9">~{OE}</text>
<text x="185.9" y="94.8">QH</text>
<text x="186" y="92.3">QG</text>
<text x="215.8" y="93.5" transform="rotate(-90 215.8 93.5)">+5V</text>
<text x="221" y="93.5">PTS125SM43SMTR21M_LFS</text>
<text x="232.4" y="91">S2</text>
<text x="23.4" y="96.1">GND</text>
<text x="37.4" y="96.1">GND</text>
<text x="51.2" y="101.2">U4</text>
<text x="107.4" y="97.3">PD3</text>
<text x="107.4" y="99.9">PD4</text>
<text x="168.2" y="98.6">GND</text>
<text x="182.4" y="101.1" transform="rotate(-90 182.4 101.1)">GND</text>
<text x="185.3" y="99.9">QH'</text>
<text x="224" y="97.3">NO_1</text>
<text x="224" y="99.9">COM_1</text>
<text x="237" y="99.9">COM_2</text>
<text x="238.4" y="97.3">NO_2</text>
<text x="255.3" y="101.8">R2</text>
<text x="51.2" y="103.7">USBLC6-2SC6</text>
<text x="107.4" y="102.4">PD5</text>
<text x="107.4" y="105">PD6</text>
<text x="107.4" y="107.5">PD7</text>
<text x="255.3" y="104.3">10K</text>
<text x="102.1" y="113.2">~{HWB}/PE2</text>
<text x="121.9" y="111.3">GND</text>
<text x="179.6" y="111.3">GND</text>
<text x="250.7" y="112.6">GND</text>
<text x="107.5" y="115.1">PE6</text>
<text x="107.6" y="125.3">PF4</text>
<text x="107.6" y="122.7">PF1</text>
<text x="107.6" y="120.2">PF0</text>
<text x="47.5" y="130.4">GND</text>
<text x="107.6" y="130.4">PF6</text>
<text x="107.6" y="127.8">PF5</text>
<text x="200.8" y="131.6">J3</text>
<text x="234.2" y="131.6">+5V</text>
<text x="247.6" y="131.6">U5</text>
<text x="267.6" y="131.6">+3.3V</text>
<text x="28.8" y="138">USB_B_Mini</text>
<text x="33.1" y="135.4">J1</text>
<text x="47" y="136.7">F1</text>
<text x="55.2" y="134.2">+5V</text>
<text x="107.6" y="132.9">PF7</text>
<text x="153.7" y="137.4">R3</text>
<text x="168.9" y="137.4">R4</text>
<text x="182.5" y="135.4">+3.3V</text>
<text x="189.2" y="136.7">GND</text>
<text x="197.4" y="134.2">Esp_Conn</text>
<text x="241.6" y="138">VIN</text>
<text x="243" y="134.2">LP2985-3.3</text>
<text x="251.4" y="138">VOUT</text>
<text x="33.3" y="141.8">VBUS</text>
<text x="44.5" y="139.3">PTCSMD</text>
<text x="97.3" y="139.2" transform="rotate(-90 97.3 139.2)">UGND</text>
<text x="99.9" y="139.2" transform="rotate(-90 99.9 139.2)">GND</text>
<text x="101" y="143.1">U3</text>
<text x="153.7" y="139.9">330</text>
<text x="168.9" y="139.9">330</text>
<text x="188.6" y="139.3">R17</text>
<text x="188.7" y="141.8">10k</text>
<text x="217.2" y="142.4">+3.3V</text>
<text x="231.1" y="141.8">C13</text>
<text x="241.6" y="141.1">ON/~{OFF}</text>
<text x="253.6" y="140.5">BP</text>
<text x="262.9" y="143.7">C12</text>
<text x="273.1" y="143.7">C14</text>
<text x="35.4" y="149.4">D-</text>
<text x="35.4" y="146.9">D+</text>
<text x="47.6" y="144.3">R15</text>
<text x="48.3" y="149.4">22</text>
<text x="48.3" y="146.9">22</text>
<text x="101" y="145.6">ATmega32U4-A</text>
<text x="154.9" y="147.8">D1</text>
<text x="170.2" y="147.8">D2</text>
<text x="231.1" y="146.9">1uF</text>
<text x="249.7" y="144.5" transform="rotate(-90 249.7 144.5)">GND</text>
<text x="262.9" y="146.2">10nF</text>
<text x="273.1" y="146.2">2.2uF</text>
<text x="32.6" y="152.7" transform="rotate(-90 32.6 152.7)">Shield</text>
<text x="35.1" y="152.7" transform="rotate(-90 35.1 152.7)">GND</text>
<text x="36.4" y="152">ID</text>
<text x="47.6" y="152">R16</text>
<text x="59.7" y="152.6">R14</text>
<text x="59.7" y="155.1">1k</text>
<text x="97.1" y="152">GND</text>
<text x="154.9" y="150.4">LED</text>
<text x="170.2" y="150.4">LED</text>
<text x="234.2" y="154.5">GND</text>
<text x="246.9" y="154.5">GND</text>
<text x="258.4" y="154.5">GND</text>
<text x="268.5" y="154.5">GND</text>
<text x="61" y="160.5">D3</text>
<text x="149.1" y="158.3">GND</text>
<text x="164.4" y="158.3">GND</text>
<text x="32.3" y="164.7">GND</text>
<text x="61" y="163.1">LED</text>
<text x="55.2" y="172.3">GND</text>
<text x="18.7" y="181.2">+3.3V</text>
<text x="32.3" y="181.2">+5V</text>
<text x="45" y="181.2">GND</text>
<text x="162.6" y="180.5">LS1</text>
<text x="162.6" y="183.1">Speaker</text>
<text x="147.9" y="190.1">GND</text>
<text x="16.8" y="193.9">PWR_FLAG</text>
<text x="29.5" y="193.9">PWR_FLAG</text>
<text x="42.2" y="193.9">PWR_FLAG</text>
</g>
<g font-size="1.8" fill="#a90000">
<text x="147.1" y="28.6" transform="rotate(-90 147.1 28.6)">2</text>
<text x="200.7" y="27.7">11</text>
<text x="158.1" y="34">1</text>
<text x="201.3" y="35.3">2</text>
<text x="201.3" y="32.8">4</text>
<text x="201.3" y="30.2">7</text>
<text x="158.1" y="39.1">3</text>
<text x="158.1" y="36.6">4</text>
<text x="158.1" y="41.7">5</text>
<text x="200.7" y="40.4">10</text>
<text x="201.3" y="37.8">1</text>
<text x="254" y="37.8">12</text>
<text x="254.6" y="40.4">9</text>
<text x="36.6" y="47" transform="rotate(-90 36.6 47)">2</text>
<text x="201.3" y="45.5">3</text>
<text x="201.3" y="42.9">5</text>
<text x="254.6" y="45.5">6</text>
<text x="254.6" y="42.9">8</text>
<text x="33" y="50.5">1</text>
<text x="39.3" y="50.5">3</text>
<text x="96.3" y="52.7" transform="rotate(-90 96.3 52.7)">2</text>
<text x="98.8" y="53.3" transform="rotate(-90 98.8 53.3)">14</text>
<text x="101.3" y="53.3" transform="rotate(-90 101.3 53.3)">24</text>
<text x="147.1" y="48.9" transform="rotate(-90 147.1 48.9)">6</text>
<text x="36.6" y="55.9" transform="rotate(-90 36.6 55.9)">4</text>
<text x="83.8" y="58.2">13</text>
<text x="112.4" y="58.2">8</text>
<text x="83.8" y="63.2">17</text>
<text x="111.8" y="63.2">10</text>
<text x="111.8" y="65.8">11</text>
<text x="112.4" y="60.7">9</text>
<text x="83.8" y="68.3">16</text>
<text x="111.8" y="68.3">28</text>
<text x="111.8" y="70.9">29</text>
<text x="83.8" y="73.4">42</text>
<text x="111.8" y="75.9">12</text>
<text x="111.8" y="73.4">30</text>
<text x="171.4" y="75.9">14</text>
<text x="181.4" y="73.7" transform="rotate(-90 181.4 73.7)">16</text>
<text x="189.2" y="75.9">15</text>
<text x="219.7" y="75.9">C1</text>
<text x="219.8" y="73.4">A1</text>
<text x="245.1" y="73.4">B1</text>
<text x="245.1" y="75.9">D1</text>
<text x="84.4" y="83.6">4</text>
<text x="84.4" y="78.5">7</text>
<text x="111.8" y="81">31</text>
<text x="111.8" y="83.6">32</text>
<text x="171.4" y="83.6">10</text>
<text x="171.4" y="81">11</text>
<text x="189.8" y="78.5">1</text>
<text x="189.8" y="81">2</text>
<text x="189.8" y="83.6">3</text>
<text x="84.4" y="86.1">3</text>
<text x="111.8" y="88.6">18</text>
<text x="171.4" y="88.6">12</text>
<text x="189.8" y="86.1">4</text>
<text x="189.8" y="88.6">5</text>
<text x="84.4" y="91.2">6</text>
<text x="111.8" y="91.2">19</text>
<text x="111.8" y="93.7">20</text>
<text x="171.4" y="91.2">13</text>
<text x="189.8" y="91.2">6</text>
<text x="189.8" y="93.7">7</text>
<text x="111.8" y="96.3">21</text>
<text x="111.8" y="101.3">22</text>
<text x="111.8" y="98.8">25</text>
<text x="189.8" y="98.8">9</text>
<text x="219.7" y="98.8">C1</text>
<text x="219.8" y="96.3">A1</text>
<text x="245.1" y="96.3">B1</text>
<text x="245.1" y="98.8">D1</text>
<text x="49.3" y="103.5" transform="rotate(-90 49.3 103.5)">5</text>
<text x="111.8" y="103.9">26</text>
<text x="111.8" y="106.4">27</text>
<text x="181.4" y="103.5" transform="rotate(-90 181.4 103.5)">8</text>
<text x="40" y="109">6</text>
<text x="57.8" y="109">4</text>
<text x="111.8" y="111.5">33</text>
<text x="40" y="114">1</text>
<text x="57.8" y="114">3</text>
<text x="111.8" y="119.1">41</text>
<text x="112.4" y="114">1</text>
<text x="49.3" y="121.3" transform="rotate(-90 49.3 121.3)">2</text>
<text x="111.8" y="124.2">39</text>
<text x="111.8" y="121.7">40</text>
<text x="111.8" y="131.8">36</text>
<text x="111.8" y="129.3">37</text>
<text x="111.8" y="126.7">38</text>
<text x="196.8" y="135.6">1</text>
<text x="205.7" y="135.6">2</text>
<text x="239.4" y="136.9">1</text>
<text x="257.1" y="136.9">5</text>
<text x="40" y="140.7">1</text>
<text x="96.3" y="141.6" transform="rotate(-90 96.3 141.6)">5</text>
<text x="98.8" y="142.2" transform="rotate(-90 98.8 142.2)">15</text>
<text x="196.8" y="138.2">3</text>
<text x="196.8" y="140.7">5</text>
<text x="196.8" y="143.3">7</text>
<text x="205.7" y="138.2">4</text>
<text x="205.7" y="140.7">6</text>
<text x="205.7" y="143.3">8</text>
<text x="239.4" y="139.4">3</text>
<text x="257.1" y="139.4">4</text>
<text x="40" y="148.3">2</text>
<text x="40" y="145.8">3</text>
<text x="248.7" y="146.7" transform="rotate(-90 248.7 146.7)">2</text>
<text x="31.5" y="155.6" transform="rotate(-90 31.5 155.6)">6</text>
<text x="34" y="155.6" transform="rotate(-90 34 155.6)">5</text>
<text x="40" y="150.9">4</text>
<text x="153" y="181">1</text>
<text x="153" y="183.5">2</text>
</g>
<g font-size="1.8" fill="#0f0f0f">
<text x="73.7" y="73.1">AREF</text>
<text x="25.4" y="78.2">AREF</text>
<text x="39.4" y="78.2">UCAP</text>
<text x="73.7" y="90.9">UCAP</text>
</g>
<g font-size="1.4" fill="#a90000">
<text x="98.5" y="31.5">1</text>
<text x="111.2" y="31.5">3</text>
</g>
</svg>
